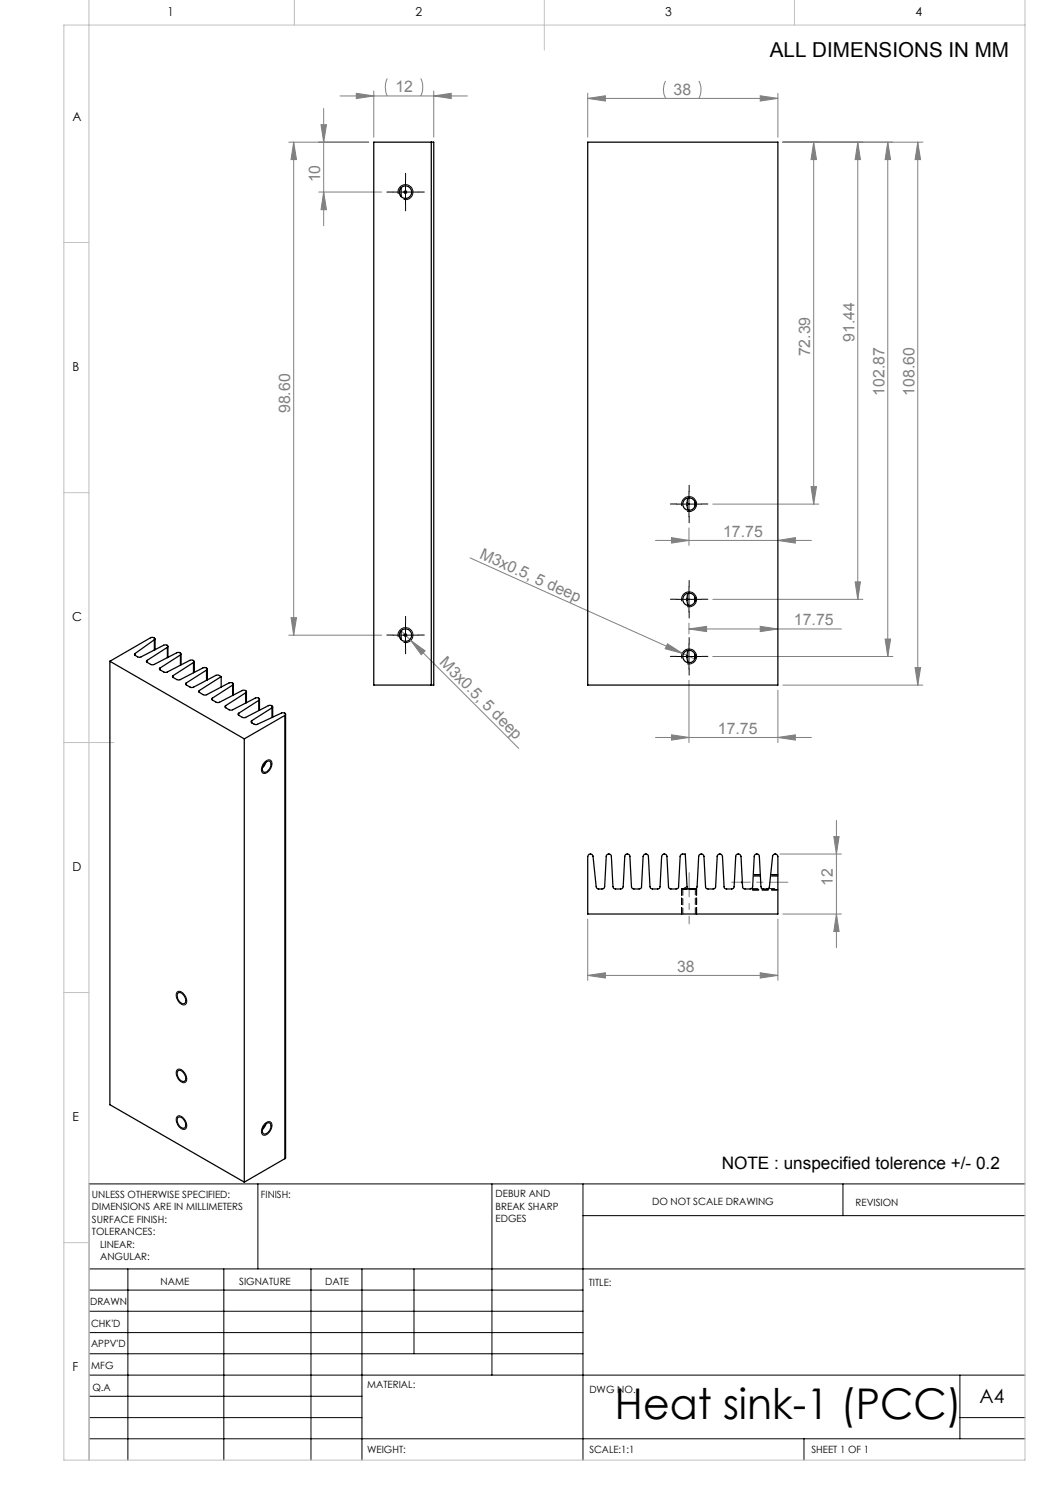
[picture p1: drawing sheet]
<svg xmlns="http://www.w3.org/2000/svg" width="210mm" height="297mm" viewBox="0 0 210 297" stroke-linecap="round" stroke-linejoin="round" font-family="sans-serif">
<g fill="none" stroke="#808080" stroke-width=".2">
<path d="M68 19.2h25.5M71.3 18.7l3.5 .5-3.5 .5zM74.8 18.2v9.2M77.5 15.7a3.8 3.8 0 0 0 0 3.5M84.1 15.7a3.8 3.8 0 0 1 0 3.5M86.7 19.2l3.5-.5v1zM86.7 18.2v9.2M117.5 19.7l3.6-.5v1zM117.5 18.7v8.7M117.5 19.7h38.1M133.1 16.2a3.8 3.8 0 0 0 0 3.5M139.8 16.2a3.8 3.8 0 0 1 0 3.5"/>
<path d="M152 19.2l3.6 .5-3.6 .5zM155.6 18.7v8.7M57.7 28.4h16M58.7 28.4l.6 3.5h-1.1zM58.7 28.4v98.6M63.7 38.4h12.6M64.2 24.9h1.1l-.6 3.5zM64.7 38.4l.6 3.5h-1.1zM64.7 21.7v23.5M156.6 28.4h28M162.7 28.4l.6 3.5h-1.1zM162.7 28.4v72.4"/>
<path d="M171.6 28.4l.5 3.5h-1.1zM171.6 28.4v91.5M177.6 28.4l.5 3.5h-1.1zM177.6 28.4v102.9M183.6 28.4l.5 3.5h-1.1zM183.6 28.4v108.6M162.2 97.3h1.1l-.6 3.5zM94 111.6l42.5 19.1M131.1 108.1h31.2M134.3 107.5l3.5 .6-3.5 .5zM137.8 105.6v3.5M142.6 119.9h30"/>
<path d="M142.6 100.8h21.2M155.6 108.1l3.5-.6v1.1zM171 116.4h1.1l-.5 3.5zM57.7 127h18.6M58.2 123.5h1.1l-.6 3.5zM80 126l23.8 23.7M82.2 128.1l2.8 2.1-.8 .7zM133.5 128.8l3 1.9-3.5-1zM136.5 130.7l2.7 1.2M137.8 125.8l3.5-.5v1zM137.8 124.6v2.2M137.8 136.1v12.4"/>
<path d="M137.8 125.8h30.5M142.6 131.3h36M152 125.3l3.6 .5-3.6 .5zM155.6 138v10.5M156.6 137h28M177 127.8h1.1l-.5 3.5zM183 133.5h1.1l-.5 3.5zM131.1 147.5h31.2M134.3 147l3.5 .5-3.5 .5zM155.6 147.5l3.5-.5v1zM156 170.8h12.3M166.8 167.3h1l-.5 3.5z"/>
<path d="M167.3 164.1v25.4M117.5 195.1l3.6-.5v1zM117.5 183.8v12.3M117.5 195.1h38.1M152 194.6l3.6 .5-3.6 .5zM155.6 183.8v12.3M156.6 182.8h11.7M167.3 182.8l.5 3.5h-1z"/>
</g>
<g fill="none" stroke="#000" stroke-width=".2">
<path d="M78.6 38.4h5M79.7 38.8a1.49 1.49 0 0 1 1.3-1.9 1.49 1.49 0 0 1 1.6 1.7 1.49 1.49 0 0 1-1.9 1.3M81.1 35.9v5M137.8 98.3v5M135.3 119.9h5M135.3 100.8h5M136.3 101.2a1.51 1.51 0 0 1 1.4-1.9 1.51 1.51 0 0 1 1.6 1.6 1.51 1.51 0 0 1-1.9 1.4M137.8 117.4v5M78.6 127h5M79.7 127.4a1.5 1.5 0 0 1 1.3-1.9 1.5 1.5 0 0 1 1.6 1.7 1.5 1.5 0 0 1-1.9 1.3M81.1 124.5v5M135.3 131.3h5"/>
<path d="M136.3 131.7a1.51 1.51 0 0 1 1.4-1.9 1.51 1.51 0 0 1 1.6 1.6 1.51 1.51 0 0 1-1.9 1.3M136.3 120.3a1.51 1.51 0 0 1 1.4-1.9 1.51 1.51 0 0 1 1.6 1.6 1.51 1.51 0 0 1-1.9 1.3M137.8 128.8v5M53 152.3l.2-.1a.75 .75 0 0 1 1-.1 .75 .75 0 0 1 .1 1.1 1.51 1.51 0 0 1-1.8 1.4 1.77 1.77 0 0 1 .5-2.3zM35.5 198.3a1.78 1.78 0 0 1 1.9 2 .76 .76 0 0 1-.7 .7 .76 .76 0 0 1-.8-.4 1.74 1.74 0 0 1-.4-2.3zM35.5 213.9a1.78 1.78 0 0 1 1.9 2 .71 .71 0 0 1-.5 .6 .71 .71 0 0 1-.8-.3 1.75 1.75 0 0 1-.6-2.3zM35.5 223.2a1.53 1.53 0 0 1 1.8 1.4v.3a.72 .72 0 0 1-.3 .9 .72 .72 0 0 1-.9-.2 1.7 1.7 0 0 1-.6-2.4zM51.6 236.8v17M53 224.7l.2-.1a.75 .75 0 0 1 1-.1 .75 .75 0 0 1 .1 1 1.51 1.51 0 0 1-1.8 1.4 1.76 1.76 0 0 1 .5-2.2zM98.4 236.8v38.2M116.6 236.8v55.2M168.6 236.8v6.3"/>
<path d="M205 236.8h-187.2v55.2M17.8 253.8h187.2M17.8 258h98.8M25.6 253.8v38.2M44.8 253.8v38.2M62.2 253.8v38.2M72.4 253.8v38.2M82.8 253.8v17M116.6 243.1h88.4M17.8 270.8h98.8M17.8 266.5h98.8M17.8 262.3h98.8"/>
<path d="M17.8 279.3h54.6M17.8 275h187.2M192 275v12.8M17.8 287.8h187.2M17.8 283.5h54.6M160.8 287.8v4.2M192 283.5h13"/>
</g>
<path d="M146.3 176.4h11.3" fill="none" stroke="#808080" stroke-width=".2" stroke-dasharray="15.2 1.3 1.3 1.3" stroke-dashoffset="11.5"/>
<path d="M137.8 177.8v-3.3" fill="none" stroke="#808080" stroke-width=".2" stroke-dasharray="15.2 1.3 1.3 1.3"/>
<path d="M137.8 177.8v7" fill="none" stroke="#808080" stroke-width=".2" stroke-dasharray="15.2 1.3 1.3 1.3" stroke-dashoffset="13.6"/>
<path d="M17.8 0v292M58.9 0v5M108.9 0v10M158.9 0v5M205 0v292h-192.2v-287h192.2M12.8 48.5h5M12.8 98.5h5M12.8 148.5h10M12.8 198.5h5M12.8 248.5h5" fill="none" stroke="#c0c0c0" stroke-width=".2"/>
<g fill="none" stroke="#000" stroke-width=".2" stroke-dasharray="15.2 1.3 1.3 1.3">
<path d="M78.6 38.4h-1.2M81.1 35.9v-1.2M83.6 38.4h1.3M81.1 40.9v1.3M137.8 98.3v-1.3M135.3 119.8h-1.2M135.3 100.8h-1.2M137.8 117.3v-1.2M137.8 103.3v1.2M140.3 119.8h1.3M140.3 100.8h1.3M78.6 127h-1.2"/>
<path d="M81.1 124.5v-1.2M81.1 129.5v1.3M83.6 127h1.3M135.3 131.3h-1.2M137.8 128.8v-1.3M137.8 133.8v1.2M137.8 122.4v1.2M140.3 131.3h1.3"/>
</g>
<path d="M139.3 177.8h-3M150.6 178v-.3M152.1 175h-1.5M155.6 178h-5M155.6 175h-1.5M136.3 182.8v-5M139.3 182.8v-5" fill="none" stroke="#000" stroke-width=".2" stroke-dasharray="1.3 .6"/>
<g fill="#808080">
<path d="M133.5 128.8l3 1.9-3.5-1z"/>
<path d="M82.2 128.1l2.8 2.1-.8 .7z"/>
<path d="M134.3 107.5l3.5 .6-3.5 .5zM155.6 108.1l3.5-.6v1.1zM134.3 147l3.5 .5-3.5 .5zM155.6 147.5l3.5-.5v1zM137.8 125.8l3.5-.5v1zM152 125.3l3.6 .5-3.6 .5zM117.5 19.7l3.6-.5v1zM152 19.2l3.6 .5-3.6 .5zM71.3 18.7l3.5 .5-3.5 .5zM86.7 19.2l3.5-.5v1z"/>
<path d="M167.3 182.8l.5 3.5h-1zM166.8 167.3h1l-.5 3.5z"/>
<path d="M171 116.4h1.1l-.5 3.5zM171.6 28.4l.5 3.5h-1.1zM177 127.8h1.1l-.5 3.5zM177.6 28.4l.5 3.5h-1.1z"/>
<path d="M183.6 28.4l.5 3.5h-1.1zM183 133.5h1.1l-.5 3.5zM162.7 28.4l.6 3.5h-1.1zM162.2 97.3h1.1l-.6 3.5zM64.2 24.9h1.1l-.6 3.5zM64.7 38.4l.6 3.5h-1.1zM58.7 28.4l.6 3.5h-1.1zM58.2 123.5h1.1l-.6 3.5z"/>
<path d="M117.5 195.1l3.6-.5v1zM152 194.6l3.6 .5-3.6 .5z"/>
</g>
<g fill="none" stroke="#000" stroke-width=".25">
<path d="M80.2 37.5v1.8M86.3 28.4h.4v108.6h-.4M86.3 28.4h-11.5v108.6h11.5M86.3 28.4v108.6M117.5 28.4h38.1v108.6h-38.1zM137.9 99.6h-.1a2.16 2.16 0 0 0 0 2.5h.1M137.9 118.6h-.1a2.16 2.16 0 0 0 0 2.5h.1M138.9 119.3l.1 .4-.1 .7M138.9 100.3l.1 .4-.1 .7M22 132.3v88.6l26.9 15.5M22 132.3l26.9 15.5M27 130.7v.4"/>
<path d="M29.4 132.1l-.1 .1 .1 .3M29.4 132.1v.4M30.9 127.9a.34 .34 0 0 0-.1-.4 .34 .34 0 0 0-.4 0l-8.4 4.8M30.9 127.9l-3.9 2.8M30.9 127.9v2.1M31 127.8v2.2M32 133.6l-.1 .1 .1 .3M32 133.6v.4M33.5 129.5a.43 .43 0 0 0-.2-.6 .43 .43 0 0 0-.6 .1l-4.7 2.4h-.4l-.6-.3v-.4M33.5 129.5l-4.1 2.6M33.5 129.5v2M33.6 129.3v2.2"/>
<path d="M34.6 135.1l-.1 .2 .1 .2M34.6 135.1v.4M36.1 131a.43 .43 0 0 0-.2-.6 .43 .43 0 0 0-.6 .2l-4.6 2.4h-.4l-.9-.5M36.1 131l-4.1 2.6M36.1 131v2M36.2 130.8v2.2M37.3 136.6v.4M38.6 132.1l-.5-.1-4.8 2.5h-.4l-.9-.5M38.6 132.1h.1M38.7 132.1a.2 .2 0 0 1 .1 .2 .2 .2 0 0 1-.1 .2M38.7 132.5l-4.1 2.6M38.7 132.5v2"/>
<path d="M38.8 132.3v2.2M39.9 138.1v.4M41.3 134l.1-.1a.46 .46 0 0 0-.3-.4 .46 .46 0 0 0-.5 .1l-4.7 2.4h-.4l-.9-.5M41.3 134l-4 2.6M41.3 134v2.1M41.5 133.8v2.2M42.5 139.6v.4M44.2 135.3l-.6-.3h-.3l-4.7 2.5h-.5l-.8-.5a.22 .22 0 0 1-.2-.2 .22 .22 0 0 1 .2-.2M44.2 135.3l-4.3 2.8M44.2 135.3v2.1M46.5 137a.39 .39 0 0 0-.1-.5 .39 .39 0 0 0-.5 .1l-4.8 2.4-1.3-.5 .1-.4M46.5 137l-4 2.6"/>
<path d="M46.5 137v2.1M46.7 136.8v2.2M49.2 138.5a.43 .43 0 0 0-.2-.5 .43 .43 0 0 0-.6 .1l-4.7 2.4h-.4l-.9-.5 .1-.4M49.2 138.5l-4.1 2.6M49.2 138.5v2.1M49.3 138.4v2.1M51.9 139.8v2.2M80.2 126.1v1.8M137.9 130.1h-.1a2.16 2.16 0 0 0 0 2.4h.1M138.9 130.7l.1 .5-.1 .7M45.1 141.1l-.1 .2 .1 .2M45.1 141.1v.4"/>
<path d="M47.7 142.7l-.1 .1 .1 .2M47.7 142.7v.3M48.9 147.8v88.6M50.3 144.1l-.1 .2 .1 .3M50.3 144.1v.4M51.8 140a.43 .43 0 0 0-.2-.5 .43 .43 0 0 0-.6 .1l-4.6 2.4h-.4l-.9-.5M51.8 140l-4.1 2.7M51.8 140v2.1M53.1 152.5a.63 .63 0 0 1 .9-.3 .63 .63 0 0 1 .2 .9 1.38 1.38 0 0 1-1.5 1.3 1.46 1.46 0 0 1 .4-1.9zM53.2 152.4l-.4 .9-.3 .2M54.4 141.6a.35 .35 0 0 0 0-.5 .35 .35 0 0 0-.5 0l-4.9 2.4h-.5l-.8-.5M54.4 141.6l-4.1 2.5"/>
<path d="M54.4 141.6v1.9M54.5 141.4v2M57 143.1a.4 .4 0 0 0-.1-.5 .4 .4 0 0 0-.6 0l-5 2.3-1-.3M57 143.1l-8.1 4.7M57 143.1v88.6M57.1 142.9v88.7l-.1 .1M117.7 171l.5-.2 .4 .4 .7 6.3 .3 .3h.8a.48 .48 0 0 0 .5-.5l.3-6a.51 .51 0 0 1 .6-.5 .51 .51 0 0 1 .5 .5l.3 6a.48 .48 0 0 0 .5 .5h1a.48 .48 0 0 0 .5-.5l.4-6a.51 .51 0 0 1 .5-.5 .51 .51 0 0 1 .5 .5l.3 6 .1 .3 .3 .2h1.1a.43 .43 0 0 0 .5-.5l.3-6a.53 .53 0 0 1 .6-.5 .53 .53 0 0 1 .5 .5l.3 6.2 .4 .3h1.1a.43 .43 0 0 0 .5-.5l.3-6a.53 .53 0 0 1 .6-.5 .53 .53 0 0 1 .5 .5l.3 6a.43 .43 0 0 0 .5 .5h1a.43 .43 0 0 0 .5-.5l.3-6 .1-.2 .4-.3h.6l.3 6.5a.43 .43 0 0 0 .5 .5h1a.43 .43 0 0 0 .5-.5l.3-6a.53 .53 0 0 1 .6-.5 .53 .53 0 0 1 .5 .5l.3 6a.43 .43 0 0 0 .5 .5h1a.43 .43 0 0 0 .5-.5l.3-6a.53 .53 0 0 1 .6-.5 .53 .53 0 0 1 .5 .5l.3 6a.43 .43 0 0 0 .5 .5h1.1l.4-.3 .3-6.2a.53 .53 0 0 1 .6-.5 .53 .53 0 0 1 .5 .5l.3 6a.43 .43 0 0 0 .5 .5h1.1l.3-.2 .1-.3 .3-6a.51 .51 0 0 1 .6-.5 .51 .51 0 0 1 .5 .5l.3 6a.48 .48 0 0 0 .5 .5h.9l.3-.4 .6-6.1a.53 .53 0 0 1 .6-.5 .53 .53 0 0 1 .5 .5v11.5h-38.1v-11.5zM139 177.8h.1M147.6 170.8h.1M35.5 198.7a1.04 1.04 0 0 1 1.5 .9 .72 .72 0 0 1-.1 1.1 .72 .72 0 0 1-1.1-.4l-.3-.9zM35.5 214.2a.76 .76 0 0 1 1.2 .4l.3 .5a.72 .72 0 0 1-.1 1.2 .72 .72 0 0 1-1.1-.5l-.3-.9zM35.5 223.6a1.04 1.04 0 0 1 1.5 .8l.1 .4a.63 .63 0 0 1-.2 .8 .63 .63 0 0 1-.8-.2l-.6-.8-.1-.6z"/>
<path d="M53.1 224.8a.63 .63 0 0 1 .9-.2 .63 .63 0 0 1 .2 .9 1.38 1.38 0 0 1-1.5 1.3 1.46 1.46 0 0 1 .4-2zM53.2 224.8l-.7 1.1M57 231.7l-8.1 4.7"/>
<circle cx="81.1" cy="38.4" r=".25"/>
<circle cx="81.1" cy="38.4" r="1.24"/>
<circle cx="137.8" cy="119.9" r="1.25"/>
<circle cx="137.8" cy="100.8" r="1.25"/>
<circle cx="81.1" cy="127" r=".25"/>
<circle cx="81.1" cy="127" r="1.25"/>
<circle cx="137.8" cy="131.3" r="1.25"/>
</g>
<path d="M136.6 177.8v5M137.4 177.3l-.8 .5M137.9 177.8h-1.3M139.1 177.8h-.2M139.1 177.8h-.1M148.3 176.5l.2 .2M148.4 176.2l-.1 .3M150.3 177.7h2.1M152.1 175.2h-1.5M153.7 177.7h1.9M155.6 175.2h-1.5M139.1 182.8v-5" fill="none" stroke="#000" stroke-width=".2" stroke-dasharray="1.3 .6"/>
<text font-size="8.5" x="123" y="283.7">Heat sink-1 (PCC)</text>
<text font-size="4.1" x="154" y="11.3">ALL DIMENSIONS IN MM</text>
<text font-size="3.9" x="195.9" y="280.6">A4</text>
<text font-size="3.4" x="144.3" y="233.9">NOTE : unspecified tolerence +/- 0.2</text>
<g font-size="3.2" fill="#808080">
<text x="79.1" y="18.5">12</text>
<text x="134.7" y="18.9">38</text>
<text x="64.1" y="36.5" transform="rotate(-90 64.1 36.5)">10</text>
<text x="162.1" y="71.3" transform="rotate(-90 162.1 71.3)">72.39</text>
<text x="170.9" y="68.3" transform="rotate(-90 170.9 68.3)">91.44</text>
<text x="58.1" y="82.7" transform="rotate(-90 58.1 82.7)">98.60</text>
<text x="176.9" y="79.1" transform="rotate(-90 176.9 79.1)">102.87</text>
<text x="182.9" y="79.1" transform="rotate(-90 182.9 79.1)">108.60</text>
<text x="144.6" y="107.3">17.75</text>
<text x="95.8" y="111.6" transform="rotate(24 95.8 111.6)">M3x0.5, 5 deep</text>
<text x="158.8" y="125.1">17.75</text>
<text x="87.8" y="132.7" transform="rotate(45 87.8 132.7)">M3x0.5, 5 deep</text>
<text x="143.6" y="146.8">17.75</text>
<text x="166.6" y="177.2" transform="rotate(-90 166.6 177.2)">12</text>
<text x="135.4" y="194.4">38</text>
</g>
<g font-size="2.5">
<text x="33.5" y="3.2">1</text>
<text x="83.1" y="3.2">2</text>
<text x="133.1" y="3.2">3</text>
<text x="183.1" y="3.2">4</text>
<text x="14.5" y="24.2">A</text>
<text x="14.5" y="74.2">B</text>
<text x="14.5" y="124.2">C</text>
<text x="14.5" y="174.2">D</text>
<text x="14.5" y="224.2">E</text>
<text x="14.5" y="274.2">F</text>
</g>
<g font-size="2">
<text x="18.4" y="239.6">UNLESS OTHERWISE SPECIFIED:</text>
<text x="52.2" y="239.6">FINISH:</text>
<text x="99.1" y="239.5">DEBUR AND</text>
<text x="18.4" y="242.1">DIMENSIONS ARE IN MILLIMETERS</text>
<text x="18.4" y="244.6">SURFACE FINISH:</text>
<text x="99.1" y="242">BREAK SHARP</text>
<text x="99.1" y="244.5">EDGES</text>
<text x="130.4" y="241">DO NOT SCALE DRAWING</text>
<text x="171.1" y="241.2">REVISION</text>
<text x="18.4" y="247.1">TOLERANCES:</text>
<text x="20" y="249.6">LINEAR:</text>
<text x="20" y="252.1">ANGULAR:</text>
<text x="32.1" y="257">NAME</text>
<text x="47.8" y="256.9">SIGNATURE</text>
<text x="65" y="256.9">DATE</text>
<text x="117.8" y="257.2">TITLE:</text>
<text x="18" y="261.1">DRAWN</text>
<text x="18.2" y="269.4">APPV'D</text>
<text x="18.2" y="265.3">CHK'D</text>
<text x="18.3" y="273.8">MFG</text>
<text x="18.5" y="278.1">Q.A</text>
<text x="73.4" y="277.5">MATERIAL:</text>
<text x="117.9" y="278.6">DWG NO.</text>
<text x="73.4" y="290.5">WEIGHT:</text>
<text x="117.9" y="290.6">SCALE:1:1</text>
<text x="162.3" y="290.6">SHEET 1 OF 1</text>
</g>
</svg>
